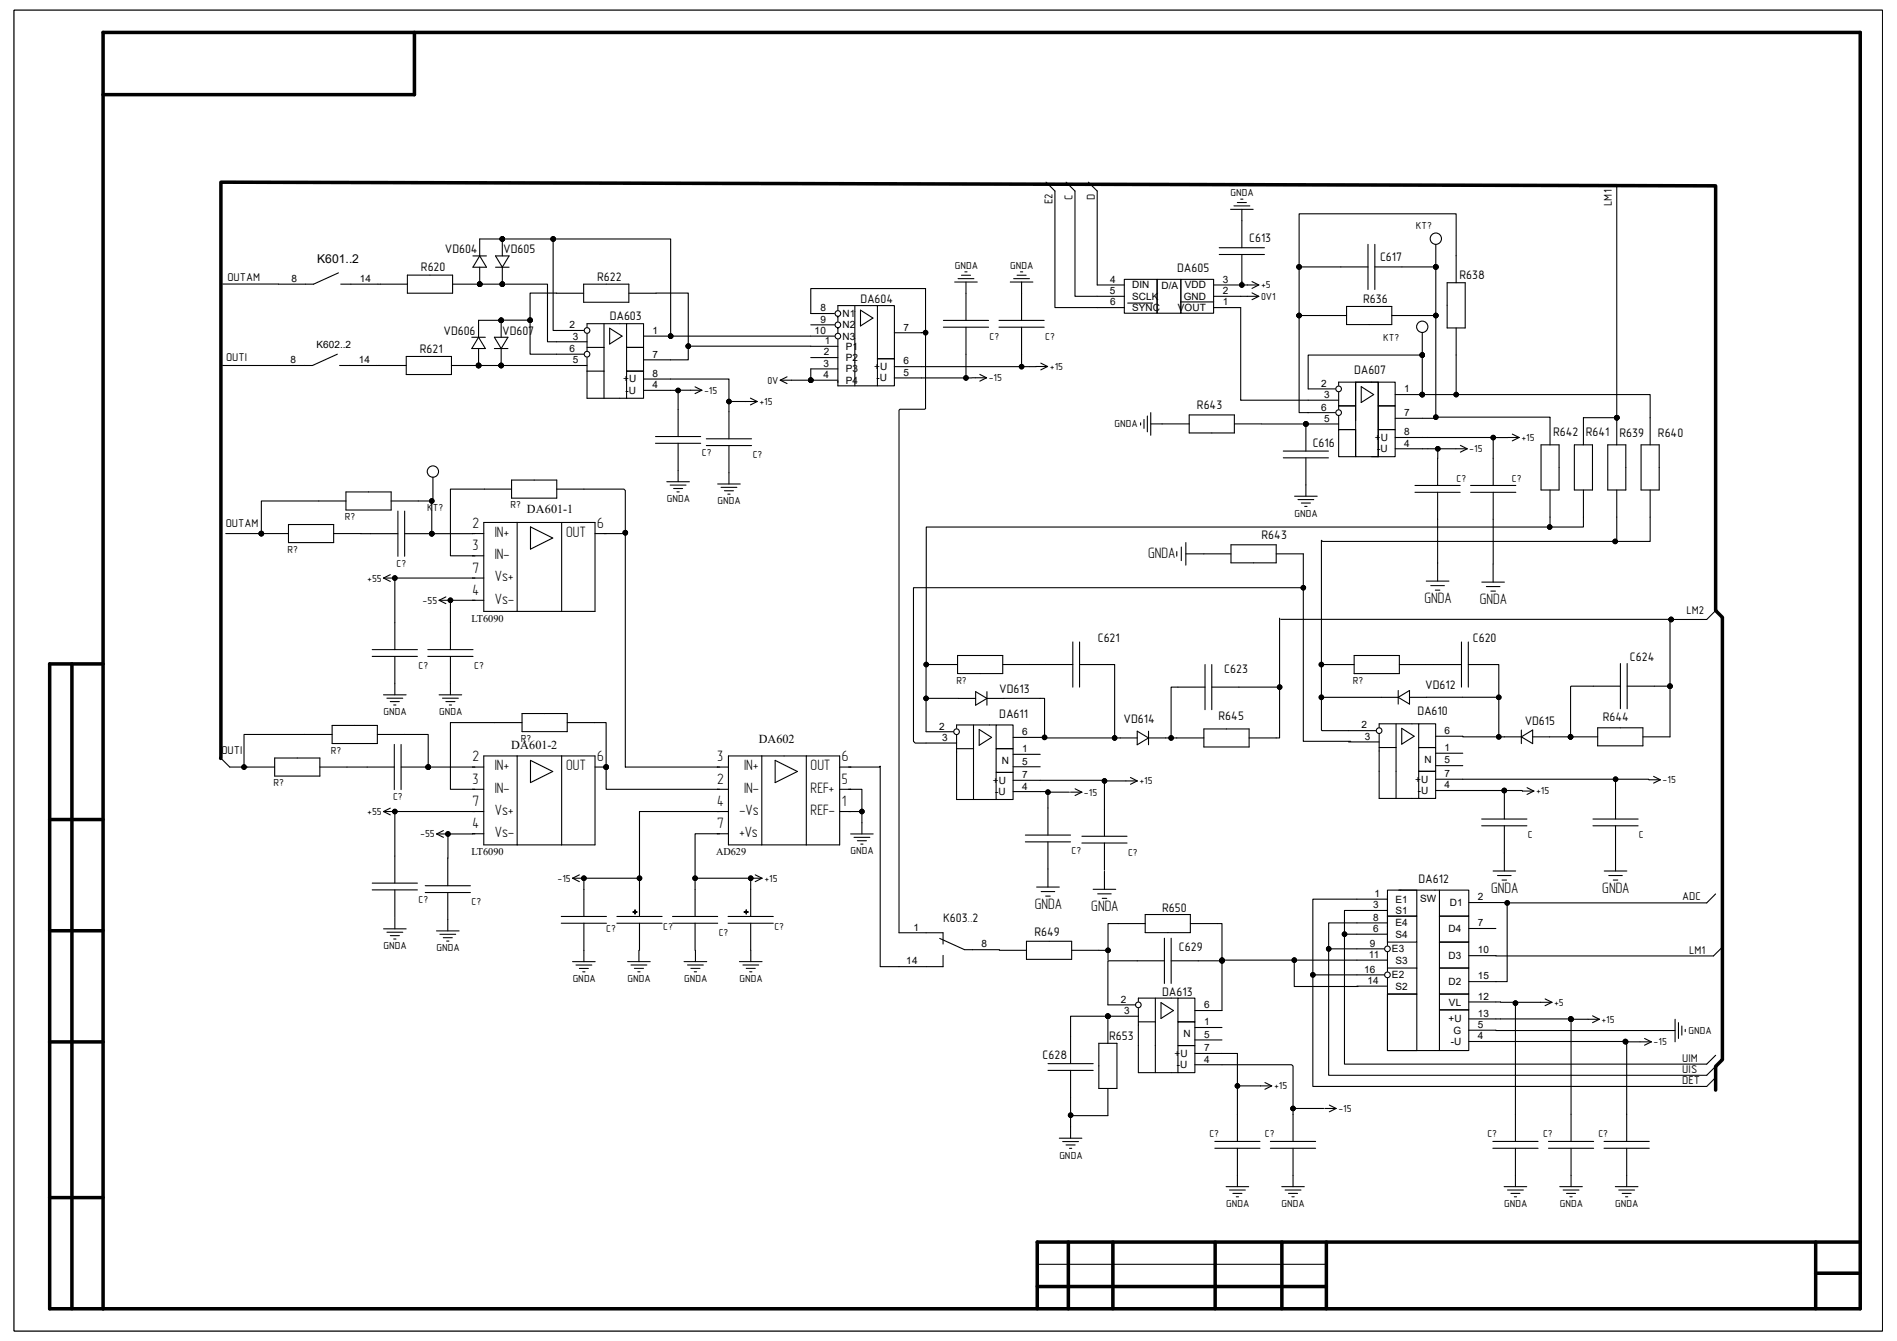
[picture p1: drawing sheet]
<svg xmlns="http://www.w3.org/2000/svg" width="297mm" height="210mm" viewBox="0 0 297 210" stroke-linecap="round" stroke-linejoin="round" font-family="sans-serif">
<g fill="none" stroke="#000" stroke-width=".16">
<path d="M2.2 1.6h292.5v206.8h-292.5z"/>
<circle cx="78.6" cy="37.4" r=".35"/>
<circle cx="86.6" cy="37.4" r=".35"/>
<circle cx="74.9" cy="57.2" r=".35"/>
<circle cx="75.1" cy="44.5" r=".35"/>
<circle cx="78.5" cy="50.2" r=".35"/>
<circle cx="78.5" cy="57.2" r=".35"/>
<circle cx="78.6" cy="44.5" r=".35"/>
<circle cx="83" cy="50.1" r=".35"/>
<circle cx="105" cy="52.6" r=".35"/>
<circle cx="107.8" cy="54.2" r=".35"/>
<circle cx="126.9" cy="59.5" r=".35"/>
<circle cx="144.9" cy="52.1" r=".35"/>
<circle cx="151.2" cy="59.2" r=".35"/>
<circle cx="159.9" cy="57.4" r=".35"/>
<circle cx="194.4" cy="44.6" r=".35"/>
<circle cx="203.4" cy="49.4" r=".35"/>
<circle cx="203.4" cy="41.8" r=".35"/>
<circle cx="222.7" cy="55.6" r=".35"/>
<circle cx="224.8" cy="41.8" r=".35"/>
<circle cx="224.8" cy="49.4" r=".35"/>
<circle cx="67.6" cy="78.5" r=".35"/>
<circle cx="106.2" cy="61.2" r=".35"/>
<circle cx="114.1" cy="62.9" r=".35"/>
<circle cx="204.5" cy="66.4" r=".35"/>
<circle cx="222.7" cy="61.8" r=".35"/>
<circle cx="224.8" cy="65.3" r=".35"/>
<circle cx="225.1" cy="70.3" r=".35"/>
<circle cx="228" cy="61.8" r=".35"/>
<circle cx="233.8" cy="68.5" r=".35"/>
<circle cx="253.1" cy="65.4" r=".35"/>
<circle cx="40.9" cy="83.6" r=".35"/>
<circle cx="61.8" cy="90.5" r=".35"/>
<circle cx="67.6" cy="83.6" r=".35"/>
<circle cx="70.5" cy="94" r=".35"/>
<circle cx="97.9" cy="83.4" r=".35"/>
<circle cx="204.1" cy="92" r=".35"/>
<circle cx="242.6" cy="82.5" r=".35"/>
<circle cx="252.9" cy="84.8" r=".35"/>
<circle cx="261.6" cy="97" r=".35"/>
<circle cx="145" cy="109.4" r=".35"/>
<circle cx="145" cy="104.1" r=".35"/>
<circle cx="163.5" cy="115.5" r=".35"/>
<circle cx="174.5" cy="115.6" r=".35"/>
<circle cx="183.4" cy="115.6" r=".35"/>
<circle cx="200.3" cy="107.6" r=".35"/>
<circle cx="206.9" cy="109.2" r=".35"/>
<circle cx="206.9" cy="104.1" r=".35"/>
<circle cx="234.7" cy="109.2" r=".35"/>
<circle cx="234.7" cy="115.4" r=".35"/>
<circle cx="245.9" cy="115.4" r=".35"/>
<circle cx="261.5" cy="107.5" r=".35"/>
<circle cx="38.2" cy="120.1" r=".35"/>
<circle cx="61.8" cy="127.1" r=".35"/>
<circle cx="67" cy="120.1" r=".35"/>
<circle cx="70.1" cy="130.6" r=".35"/>
<circle cx="91.4" cy="137.5" r=".35"/>
<circle cx="94.9" cy="120.1" r=".35"/>
<circle cx="100.1" cy="137.5" r=".35"/>
<circle cx="108.8" cy="137.5" r=".35"/>
<circle cx="117.5" cy="137.5" r=".35"/>
<circle cx="134.9" cy="127.1" r=".35"/>
<circle cx="164.1" cy="124.1" r=".35"/>
<circle cx="172.9" cy="122.3" r=".35"/>
<circle cx="235.5" cy="123.8" r=".35"/>
<circle cx="252.9" cy="122" r=".35"/>
<circle cx="173.5" cy="159.2" r=".35"/>
<circle cx="173.5" cy="148.8" r=".35"/>
<circle cx="191.3" cy="150.4" r=".35"/>
<circle cx="191.3" cy="150.5" r=".35"/>
<circle cx="202.6" cy="150.4" r=".35"/>
<circle cx="205.6" cy="152.7" r=".35"/>
<circle cx="208" cy="148.6" r=".35"/>
<circle cx="210.5" cy="146.3" r=".35"/>
<circle cx="236" cy="141.4" r=".35"/>
<circle cx="237.3" cy="157.1" r=".35"/>
<circle cx="245.9" cy="159.6" r=".35"/>
<circle cx="246" cy="159.6" r=".35"/>
<circle cx="167.6" cy="174.7" r=".35"/>
<circle cx="193.7" cy="170.1" r=".35"/>
<circle cx="202.4" cy="173.6" r=".35"/>
<circle cx="254.5" cy="163.1" r=".35"/>
<circle cx="254.5" cy="163.2" r=".35"/>
</g>
<g fill="none" stroke="#000" stroke-width=".55">
<path d="M64.9 5.1v9.7h-48.8M7.8 104h8.3M7.8 104v101h283.5v-199.9h-275.2v199.9M11.3 104v101M34.5 118.8l.1-90.3 234 .6v66.5l1.1 1.1v69.3l-1.1 1v3.7M7.8 128.3h8.3M7.8 145.8h8.3M7.8 163.2h8.3M7.8 187.6h8.3M167.3 194.5v10.5M174.2 194.5v10.5M190.3 194.5v10.5"/>
<path d="M200.7 194.5v10.5M207.7 194.5v10.5M284.3 194.5v10.5M284.3 199.4h7M291.3 194.5h-128.9v10.5M162.4 201.5h45.3"/>
</g>
<g fill="none" stroke="#000" stroke-width=".17">
<path d="M78.6 37.4v2.7M86.6 37.4v14.4h4.8M86.6 37.4h18.4v15.2h25.7M86.6 37.4h-11.5v2.7M163.8 28.5l1.4 1.4v18.3h10.8M166.9 28.5l1.4 1.4v16.5h3.5M170.4 28.5l1.4 1.4v14.7h4.2M190.9 39.9h7.1M190.9 38.8h7.1M192.7 32.8h3.5M193.2 32.2h2.5M193.7 31.7h1.4"/>
<path d="M194.3 31.2h.3M194.4 32.8v6M194.4 39.9v4.7M214.2 38.3v7M215.3 38.3v7M224.8 38.3v27M253.1 29v40.7M52.8 55.5l-3.9 1.7h-14M53 42.7l-3.9 1.8h-14.2M53.2 57.2h10.4M53.3 44.5h10.5M63.6 55.8h7.1v2.9h-7.1z"/>
<path d="M63.8 43.1h7.1v2.8h-7.1zM70.7 57.2h21.2M70.9 44.5h7.7M73.9 52.8h2.1M74 40.1h2.2M74.9 52.8l1.1 1.8h-2.1zM74.9 54.6v2.6M75.1 40.1l1.1 1.7h-2.2zM75.1 41.8v2.7M77.4 54.6h2.1M77.4 52.8h2.1l-1 1.8zM77.6 40.1h2.1l-1.1 1.7z"/>
<path d="M77.6 41.8h2.1M78.5 50.2h-3.6v2.6M78.5 50.2v2.6M78.5 54.6v2.6M78.6 44.5h7.1v9h6.2M78.6 41.8v2.7M83 50.1l-4.5 .1M83 50.1v5.4h8.4M91.4 45.9h-8.4v4.2M91.4 44.5h7.1v2.8h-7.1zM91.9 56v6.4h6.2M91.9 52.3v2.6"/>
<path d="M91.9 54.4h2.7M91.9 58.1h2.7M94.6 50.7v11.7M95.5 51.4l1.9 1.2-1.9 1.3zM98.1 58.1h2.7v4.3h-2.7zM98.1 50.7h2.7v3.7h-2.7zM98.1 54.4h2.7v3.7h-2.7zM98.1 50.7h-6.2v.5M98.5 45.9h9.3v8.3M100.8 59.4l13.3-.1v9.4M100.8 52.6h4.2M107.8 54.2h23.4"/>
<path d="M107.8 54.2v2.2h-7M122.2 59.5h9M122.2 59.5l1 .6M123.2 59l-1 .5M126.9 56h4.3M126.9 50.9h3.8M130.7 49.1h-3.8v-3.9h18v6.9h-4.9M131.2 49.6v-.1v.8M131.2 51.4v-.1v.8M131.2 57.8h-4.3v1.7M131.2 53.2v7.2h6.2M133.8 47.9v12.5"/>
<path d="M134.7 48.6l2 1.2-2 1.2zM137.4 47.9h2.6v8.3h-2.6zM137.4 56.2h2.6v4.2h-2.6zM137.4 47.9h-6.2v.7M144.9 52.1v11.9l-.1 .1h-3.9l-.1 .1v81.9h6.9v1.7M147.7 50.2h7.1M147.7 51.2h7.1M149.5 44.2h3.5M150 43.6h2.5M150.5 43.1h1.5M151.1 42.6h.3M151.2 44.2v6"/>
<path d="M151.2 51.2v8M153.4 58.6l1.1 .6M154.5 59.2h-14.5M154.5 59.2l-1.1 .5M156.4 50.2h7.1M156.4 51.2h7.1M158.2 44.2h3.5M158.7 43.6h2.5M159.2 43.1h1.5M159.8 42.6h.3M159.9 44.2v6M159.9 51.2v6.2"/>
<path d="M163 56.9l1 .5M164 57.4h-24M164 57.4l-1 .5M171.8 46.4h4.2M176 43.8h5.2v5.3h-5.2zM176.6 47.5h3.9M181.2 43.8h3.7v5.3h-3.7zM184.9 43.8h5.1v5.3h-5.1zM184.9 47.3h5.1M190 44.6h7.1M190 48.2h4.3l-.1 14.5h15.4M190 46.4h7.1"/>
<path d="M196 44.1l1.1 .5M196 45.9l1.1 .5M197.1 44.6l-1.1 .6M197.1 46.4l-1.1 .5M203.4 49.4v15.2h5.7M203.4 41.8v-8.3h24.6v10.8M203.4 41.8h10.8M203.4 49.4h7.4M203.4 41.8v7.6M210.8 48h7.1v2.8h-7.1zM212.2 59.8h3.6v11.7h-3.6zM212.2 59.8v6.1"/>
<path d="M215.3 41.8h9.5M215.8 59.8h2.6v3.8h-2.6zM215.8 59.8h-6.2v.6M217.9 49.4h6.9M222.7 55.6h-17.9v5.3h4.3M222.7 52.1v9.7M226.6 44.3h2.8v7.1h-2.8zM228 51.4v10.4h-5.3M54.2 78.5h-13.3v5.1M54.2 77h7v2.9h-7zM61.2 78.5h6.4v5.1M67.8 74.7v3.6h-.2v.2"/>
<path d="M80.1 76.6h-9.6v10.4h5.2M80.1 75.2h7.1v2.8h-7.1zM87.2 76.6h10.5l.2 .2v6.6M100.8 61.1l5.4 .1v7.2M102.6 68.4h7.1M102.6 69.4h7.1M104.4 75.4h3.5M104.9 76h2.5M105.5 76.5h1.4M106 77h.3M106.2 69.4v6M108.8 60.6l1.1 .5"/>
<path d="M109.9 61.1l-3.7 .1M109.9 61.1l-1.1 .5M110.6 68.7h7.1M110.6 69.8h7.1M112.4 75.8h3.5M112.9 76.3h2.5M113.4 76.9h1.4M114 77.4h.3M114.1 62.9h4.5M114.1 69.8v6M117.5 62.4l1.1 .5M118.6 62.9l-1.1 .5"/>
<path d="M178.6 66.2v.4M179.1 65.7v1.4M179.6 65.2v2.4M180.2 66.4h6M180.2 64.6v3.6M186.2 65h7.1v2.8h-7.1zM193.3 66.4h4.2M197.6 66.4h12M200.9 70.6h7.1M200.9 71.7h7.1M202.7 77.7h3.5M203.2 78.2h2.5"/>
<path d="M203.8 78.8h1.4M204.3 79.3h.3M204.5 66.4v4.2M204.5 71.7v6M209.6 67.3h2.6v4.2h-2.6zM209.6 61.4v2.7M209.6 65.2v2.1h2.6M209.6 63.6h2.6M213.1 60.6l2 1.2-2 1.2zM214.7 71.5h1.1M215.8 67.3h2.6v4.2h-2.6zM215.8 63.6h2.6v3.7h-2.6z"/>
<path d="M218.4 65.5h6.4v-.2h17.9v4.4M218.4 68.5h15.4v7.5M218.4 70.3h6.7v5.7M218.4 61.8h4.3M221.5 76h7.1M221.5 77.1h7.1M225.1 77.1v13.9M225.1 70.3h4.6M228 61.8h30.4v7.9M228.7 69.8l1 .5M229.7 70.3l-1 .5M230.3 76h7"/>
<path d="M230.3 77.1h7M233.8 77.1v11.2M233.8 68.5h2.3M236.1 68.5h1.7M236.8 68l1 .5M237.8 68.5l-1 .5M241.3 69.7h2.8v7h-2.8zM242.7 76.7l-.1 5.8M246.5 69.7h2.8v7h-2.8zM247.9 76.7v5.8h-102.9v21.6M251.7 69.7h2.9v7h-2.9zM253.1 76.7v7.8l-.2 .3h-45.8l-.2-.2v19.5"/>
<path d="M253.1 65.4h-5.2v4.3M256.9 69.7h2.9v7h-2.9zM258.4 76.7v8.1h-5.5M35.3 83.6h5.6M40.9 83.6h4.3M45.2 82.1h7v2.9h-7zM52.2 83.6h10.1M60 90.5h1.8M60 90.5l1.1 .6M61.1 90l-1.1 .5M62.3 80v7.1M63.4 83.6h4.2"/>
<path d="M63.4 80v7.1M68.8 94h1.7M68.8 94l1 .5M69.8 93.5l-1 .5M75.7 94h-5.2v7.7M75.7 90.5h-13.9v11.2M75.7 83.6h-8.1M75.7 81.8h17.5v14h-17.5zM81 81.8v14M83.1 82.5l3.4 1.8-3.4 1.7zM87.9 81.8v14M97.9 83.4l-.1 .2h-4.6"/>
<path d="M97.9 83.4v36.8l16.2-.1M184.2 86.4v.7M185 85.7v2.1M185.7 86.7h7M185.7 85v3.5M192.7 85.3h7.1v2.8h-7.1zM199.8 86.7h4.3v5.3h-61.1v24.1l.3 .3h6.5M200.3 96.8v10.8M200.5 97h61.2M204.1 92v24.1h7.4M223.3 91h3.6M224 91.7h2.1"/>
<path d="M224.7 92.4h.7M232 91.2h3.5M232.7 91.9h2.1M233.4 92.6h.7M233.8 88.3v2.9M261.7 97l-.2 .2v10.3M268.6 95.6l-1.4 1.4h-5.5M34.6 118.7l1.4 1.4h2.2M43 118.7h7.1v2.8h-7.1zM52 115h-13.8v5.1h4.8M52 113.6h7.1v2.8h-7.1zM58.3 101.7h7.1"/>
<path d="M58.3 102.8h7.1M59.1 115h7.9v5.1M60 108.8h3.6M60.6 109.3h2.5M61.1 109.9h1.4M61.6 110.4h.4M61.7 116.6v7.1M61.8 102.8v6M62.8 116.6v7.1M67 101.7h7.1M67 102.8h7.1M68.8 108.8h3.5"/>
<path d="M69.3 109.3h2.5M69.8 109.9h1.4M70.3 110.4h.4M70.5 102.8v6M75.7 118.4h17.5v13.9h-17.5zM81 118.4v13.9M81.7 113.2h-11.2v10.4h5.2M81.7 111.7h7.1v2.9h-7.1zM83.1 119.1l3.4 1.7-3.4 1.8zM87.9 118.4v13.9M88.8 113.2h6.1v6.9M114.1 118.4h17.4v13.9h-17.4z"/>
<path d="M119.3 118.4v13.9M121.4 119.1l3.4 1.7-3.4 1.8zM126.2 118.4v13.9M149.8 115.1v10.1h6.2M149.8 117.3h2.6M149.9 104.1h-4.9v5.3M149.9 102.7h7.1v2.8h-7.1zM152.4 113.5v11.7M152.8 109.4h-7.8v5.2h4.2M152.8 108.3l1.7 1.1-1.7 1zM153.3 114.2l2 1.3-2 1.2zM154.5 109.4h9v6.1"/>
<path d="M154.5 108.3v2.1M156 117.3h2.6v3.7h-2.6zM156 113.5h2.6v3.8h-2.6zM156 113.5h-6.2v.6M157 104.1h11M158.6 115.5l19.5 .1M158.6 118.1h4.3M168 100.5v7.1M169 104.1h5.5v11.5M169 100.5v7.1M178.1 114.5l1.7 1.1-1.7 1zM179.8 115.6h8.7"/>
<path d="M179.8 114.5v2.1M188.5 114.2h7.1v2.8h-7.1zM188.7 107.6h-5.3v8M188.7 104.1v7M189.7 107.6h10.6v8h-4.7M189.7 104.1v7M206.9 109.2h12M211.1 116.2h4.8M212 104.1h-5.1v10.2l.1 .1h8.4M212 102.7h7.1v2.8h-7.1zM215.9 115v10h6.2M215.9 117.1h2.7"/>
<path d="M218.6 113.4v11.6M218.9 109.2l1.8-1.1v2.2zM218.9 108.1v2.2M219.1 104.1h9.7M219.5 114.1l1.9 1.2-1.9 1.2zM220.7 109.2h14M222.1 117.1h2.7v3.7h-2.7zM222.1 113.4h2.7v3.7h-2.7zM222.1 113.4h-6.2v.5M224.8 115.3l13.4 .1M224.8 118h4.2M224.8 119.9h4.2"/>
<path d="M228.8 100.5v7.1M229.9 104.1h4.8v11.3M229.9 100.5v7.1M238.2 115.4l1.8-1.1v2.2zM238.2 114.3v2.2M240 115.4h10.1M250.1 114h7.1v2.8h-7.1zM253.7 107.5h-7.8v7.9M253.7 103.9v7.1M254.8 107.5h6.7M254.8 103.9v7.1M261.5 107.5v7.9h-4.3"/>
<path d="M50.1 120.1h11.6M58.3 139.4h7.1M58.3 138.3h7.1M60 127.1h1.8M60 127.1l1.1 .5M61.1 126.6l-1.1 .5M61.8 139.4v4.2M62.8 120.1h12.9M66.6 138.7h7M66.6 139.8h7M68.4 130.6l1 .5M68.4 130.6h1.7"/>
<path d="M69.4 130.1l-1 .5M70.1 139.8v6M75.7 130.6h-5.6v8.1M75.7 127.1h-13.9v11.2M89.6 137.5h1.8M89.6 137.5l1.1 .6M90.7 137l-1.1 .5M93.2 120.1h1.7M94.9 120.1v3.5h19.2M114.1 127.1h-14v10.4M114.1 130.6h-5.3v6.9M117.5 137.5h1.8"/>
<path d="M118.2 137l1.1 .5M119.3 137.5l-1.1 .6M131.5 123.6h3.4v7M131.5 120.1h6.2l.1-.1v31.4h9.9v-1.8M131.5 127.1h3.4M133.2 130.6h3.5M133.7 131.1h2.5M134.2 131.7h1.5M134.8 132.2h.3M156 121h2.6v4.2h-2.6zM158.6 124h5.4l.1 .1v6.7M158.6 122.2h14.2l.1 .1v8.7"/>
<path d="M158.6 120.1h4.3M160.5 130.8h7.1M160.5 131.8h7.1M162.3 138.9h3.5M163 139.6h2.1M164.1 131.8v7.1M164.1 124.1h3.3M167.6 124.1h1.8M168.3 123.5l1.1 .6M169.4 124.1l-1.1 .5M169.4 131h7.1M169.4 132h7.1"/>
<path d="M171.2 139.3h3.5M171.9 140h2.1M172.9 132v4.3M172.9 136.4v2.9M172.9 122.3h5.2M177 121.8l1.1 .5M178.1 122.3l-1.1 .5M217.2 139.4h4.6v4.1h-4.6zM219 139.4h6.4M222.1 120.8h2.7v4.2h-2.7zM224.8 122h33.3l.1 .1h1.8M224.8 123.8h10.7"/>
<path d="M225.4 139.4h4.6v4.1h-4.6zM232 128.3h7.1M232 129.3h7.1M233.8 136.4h3.5M234.5 137.1h2.1M235.2 137.8h.7M235.5 123.8l4.6 .1M235.5 123.8v4.5M235.5 129.3v7.1M239.1 123.4l1 .5M240.1 123.9l-1 .5M249.4 128.3h7.1"/>
<path d="M249.4 129.3h7.1M251.2 136.4h3.5M251.9 137.1h2.1M252.6 137.8h.7M252.9 122v6.3M252.9 129.3v7.1M258.9 121.6l1.1 .5M260 122.1l-1.1 .6M60.1 145.5h3.5M60.6 146h2.5M61.1 146.5h1.4M61.6 147.1h.4"/>
<path d="M61.8 143.7v1.8M68.3 145.8h3.6M68.9 146.3h2.4M69.4 146.9h1.4M69.9 147.4h.4M87.9 143.5h7.1M87.9 144.6h7.1M89.6 150.6h3.6M90.2 151.1h2.5M90.7 151.7h1.4M91.2 152.2h.4M91.4 143.5v-6h8.7v6"/>
<path d="M91.4 144.6v6M96.6 143.5h7.1M96.6 144.6h7.1M98.3 150.6h3.5M98.8 151.1h2.5M99.1 142.8h.7zM99.3 151.7h1.4M99.4 142.5v.7zM99.9 152.2h.3M100 148.8v1.8M100.1 144.6v4.2M105.3 143.5h7.1"/>
<path d="M105.3 144.6h7.1M107.1 150.6h3.5M107.6 151.1h2.5M108.2 151.7h1.4M108.7 152.2h.4M108.8 143.5v-6h8.7v6M108.8 144.6v4.2M108.9 148.8v1.8M114 143.5h7.1M114 144.6h7.1M115.8 150.6h3.5M116.3 151.1h2.5"/>
<path d="M116.5 142.8h.7zM116.8 142.5v.7zM116.8 151.7h1.5M117.4 152.2h.3M117.5 144.6v6M147.1 147l3.9 1.7h5.5M156.5 148.8h4.2M160.7 147.4h7.1v2.8h-7.1zM163.7 140.3h.7M167.8 148.8h5.7M172.6 140.7h.7M173.5 159.2h-5.9v7.4"/>
<path d="M173.5 159.2v4.2M173.5 159.2h4.7M178.2 157.9v10.1h6.2M179.3 144.6h-5.8v5.7M179.3 143.2h7.1v2.9h-7.1zM180.9 156.3v11.7M181.8 157l1.9 1.3-1.9 1.2zM182.3 150.5h-8.8v6.9h4.2M182.3 146.9v7.1M183.4 150.5h7.9M183.4 146.9v7.1M184.4 156.3h2.7v3.7h-2.7z"/>
<path d="M184.4 156.3h-6.2v.5M186.4 144.6h4.9v5.8M191.3 150.5v7.8h-4.2M202.6 150.4v4.1h10.1M205.5 152.7v17.4h61.7l1.4-1.3M208 148.6v19.8h59.2l1.4-1.4M210.5 146.3v20.4h56.7l1.4-1.4M212.4 154.4h4.8M217.2 143.5h4.6v4h-4.6zM217.2 155.7h4.6v8.8h-4.6zM217.2 140.8h-11.7v11.9h11.2M217.2 144.5h-9.2v4.1h8.7"/>
<path d="M217.2 142.6h-6.7v3.7h6.7M217.2 150.4h-25.9v.1M217.2 140.3v7.8M217.2 149.1v3M217.2 153.2v11.3h8.2M217.2 151.6h4.6M221.8 147.5v8.2h-4.6M225.4 158.2h4.6v6.3h-4.6zM225.4 155.7h4.6v2.5h-4.6zM225.4 151.6h4.6v4.1h-4.6zM225.4 147.5h4.6v4.1h-4.6zM225.4 143.5h4.6v4h-4.6z"/>
<path d="M230 141.4h6v12.3h-6M230 156.9l7.1 .1 .2 .1v21.7M230 159.6h16v19.2M230 145.4h4.2M241.9 156.4l1.1 .6M243 157h-5.6l-.1 .1M243 157l-1.1 .5M245.9 159.6h4.5M249.3 159.1l1.1 .5M250.4 159.6l-1.1 .6M262.3 159.6v3.6M268.6 140l-1.4 1.4h-31.2"/>
<path d="M269.7 148.3l-1.4 1.4h-38.3M164.1 166.6h7.1M164.1 167.6h7.1M165.9 178.3h3.5M166.4 178.8h2.5M166.9 179.3h1.4M167.4 179.8h.4M167.6 167.6v10.7M172 163.4h2.9v7.1h-2.9zM173.5 170.5v4.2h-5.9M178.2 160h2.7M184.4 160h2.7v3.7h-2.7z"/>
<path d="M184.4 163.7h2.7v4.3h-2.7zM187.1 165h6.6v13.8M187.1 166.8h15.1l.2 .2v11.8M187.1 160.9h4.2M187.1 162.9h4.2M190.2 178.8h7.1M190.2 179.8h7.1M193.7 170.1h5.4M193.7 179.8v6M198 169.5l1.1 .6M198.9 178.8h7.1M198.9 179.8h7.1"/>
<path d="M199.1 170.1l-1.1 .5M202.4 173.6h4.8M202.4 179.8v6M207.4 173.6h1.8M208.1 173.1l1.1 .5M209.2 173.6l-1.1 .5M230 161.3l32.3 .1M230 163.1h24.5l.2 .2v15.5M233.7 178.8h7.1M233.7 179.8h7.1M237.3 179.8v6M242.4 178.8h7.1"/>
<path d="M242.4 179.8h7.1M246 179.8v6M251.1 178.8h7.1M251.1 179.8h7.1M254.5 163.1l4.1 .1M254.7 179.8v6M257.5 162.6l1.1 .6M258.6 163.2l-1.1 .5M262.8 160.2v2.4M263.3 160.7v1.4M263.9 161.2v.4M162.4 198h45.3"/>
<path d="M192 185.8h3.5M192.5 186.4h2.5M193 186.9h1.4M193.6 187.4h.3M200.7 185.8h3.5M201.2 186.4h2.5M201.7 186.9h1.5M202.3 187.4h.3M235.5 185.8h3.5M236 186.4h2.5M236.6 186.9h1.4M237.1 187.4h.3"/>
<path d="M244.2 185.8h3.5M244.7 186.4h2.5M245.3 186.9h1.4M245.8 187.4h.4M252.9 185.8h3.6M253.4 186.4h2.5M254 186.9h1.4M254.5 187.4h.4"/>
<circle cx="224.8" cy="37.4" r=".89"/>
<circle cx="91.9" cy="55.5" r=".44"/>
<circle cx="91.9" cy="51.8" r=".44"/>
<circle cx="131.2" cy="50.9" r=".44"/>
<circle cx="131.2" cy="52.6" r=".44"/>
<circle cx="131.2" cy="49.1" r=".44"/>
<circle cx="222.7" cy="51.2" r=".89"/>
<circle cx="67.8" cy="73.8" r=".89"/>
<circle cx="209.6" cy="64.6" r=".44"/>
<circle cx="209.6" cy="60.9" r=".44"/>
<circle cx="149.8" cy="114.6" r=".44"/>
<circle cx="215.9" cy="114.4" r=".44"/>
<circle cx="178.2" cy="157.4" r=".44"/>
<circle cx="217.2" cy="148.6" r=".44"/>
<circle cx="217.2" cy="152.7" r=".44"/>
</g>
<g fill="#000">
<circle cx="78.6" cy="37.4" r=".35"/>
<circle cx="86.6" cy="37.4" r=".35"/>
<circle cx="74.9" cy="57.2" r=".35"/>
<circle cx="75.1" cy="44.5" r=".35"/>
<circle cx="78.5" cy="50.2" r=".35"/>
<circle cx="78.5" cy="57.2" r=".35"/>
<circle cx="78.6" cy="44.5" r=".35"/>
<circle cx="83" cy="50.1" r=".35"/>
<circle cx="105" cy="52.6" r=".35"/>
<circle cx="107.8" cy="54.2" r=".35"/>
<circle cx="126.9" cy="59.5" r=".35"/>
<circle cx="144.9" cy="52.1" r=".35"/>
<circle cx="151.2" cy="59.2" r=".35"/>
<circle cx="159.9" cy="57.4" r=".35"/>
<circle cx="194.4" cy="44.6" r=".35"/>
<circle cx="203.4" cy="49.4" r=".35"/>
<circle cx="203.4" cy="41.8" r=".35"/>
<circle cx="222.7" cy="55.6" r=".35"/>
<circle cx="224.8" cy="41.8" r=".35"/>
<circle cx="224.8" cy="49.4" r=".35"/>
<circle cx="67.6" cy="78.5" r=".35"/>
<circle cx="106.2" cy="61.2" r=".35"/>
<circle cx="114.1" cy="62.9" r=".35"/>
<circle cx="204.5" cy="66.4" r=".35"/>
<circle cx="222.7" cy="61.8" r=".35"/>
<circle cx="224.8" cy="65.3" r=".35"/>
<circle cx="225.1" cy="70.3" r=".35"/>
<circle cx="228" cy="61.8" r=".35"/>
<circle cx="233.8" cy="68.5" r=".35"/>
<circle cx="253.1" cy="65.4" r=".35"/>
<circle cx="40.9" cy="83.6" r=".35"/>
<circle cx="61.8" cy="90.5" r=".35"/>
<circle cx="67.6" cy="83.6" r=".35"/>
<circle cx="70.5" cy="94" r=".35"/>
<circle cx="97.9" cy="83.4" r=".35"/>
<circle cx="204.1" cy="92" r=".35"/>
<circle cx="242.6" cy="82.5" r=".35"/>
<circle cx="252.9" cy="84.8" r=".35"/>
<circle cx="261.6" cy="97" r=".35"/>
<circle cx="145" cy="109.4" r=".35"/>
<circle cx="145" cy="104.1" r=".35"/>
<circle cx="163.5" cy="115.5" r=".35"/>
<circle cx="174.5" cy="115.6" r=".35"/>
<circle cx="183.4" cy="115.6" r=".35"/>
<circle cx="200.3" cy="107.6" r=".35"/>
<circle cx="206.9" cy="109.2" r=".35"/>
<circle cx="206.9" cy="104.1" r=".35"/>
<circle cx="234.7" cy="109.2" r=".35"/>
<circle cx="234.7" cy="115.4" r=".35"/>
<circle cx="245.9" cy="115.4" r=".35"/>
<circle cx="261.5" cy="107.5" r=".35"/>
<circle cx="38.2" cy="120.1" r=".35"/>
<circle cx="61.8" cy="127.1" r=".35"/>
<circle cx="67" cy="120.1" r=".35"/>
<circle cx="70.1" cy="130.6" r=".35"/>
<circle cx="91.4" cy="137.5" r=".35"/>
<circle cx="94.9" cy="120.1" r=".35"/>
<circle cx="100.1" cy="137.5" r=".35"/>
<circle cx="108.8" cy="137.5" r=".35"/>
<circle cx="117.5" cy="137.5" r=".35"/>
<circle cx="134.9" cy="127.1" r=".35"/>
<circle cx="164.1" cy="124.1" r=".35"/>
<circle cx="172.9" cy="122.3" r=".35"/>
<circle cx="235.5" cy="123.8" r=".35"/>
<circle cx="252.9" cy="122" r=".35"/>
<circle cx="173.5" cy="159.2" r=".35"/>
<circle cx="173.5" cy="148.8" r=".35"/>
<circle cx="191.3" cy="150.4" r=".35"/>
<circle cx="191.3" cy="150.5" r=".35"/>
<circle cx="202.6" cy="150.4" r=".35"/>
<circle cx="205.6" cy="152.7" r=".35"/>
<circle cx="208" cy="148.6" r=".35"/>
<circle cx="210.5" cy="146.3" r=".35"/>
<circle cx="236" cy="141.4" r=".35"/>
<circle cx="237.3" cy="157.1" r=".35"/>
<circle cx="245.9" cy="159.6" r=".35"/>
<circle cx="246" cy="159.6" r=".35"/>
<circle cx="167.6" cy="174.7" r=".35"/>
<circle cx="193.7" cy="170.1" r=".35"/>
<circle cx="202.4" cy="173.6" r=".35"/>
<circle cx="254.5" cy="163.1" r=".35"/>
<circle cx="254.5" cy="163.2" r=".35"/>
</g>
<g font-size="2.4">
<text x="74" y="82.7">2</text>
<text x="93.5" y="82.7">6</text>
<text x="74" y="86.2">3</text>
<text x="74" y="89.7">7</text>
<text x="77.5" y="84.1">IN+</text>
<text x="77.5" y="87.6">IN-</text>
<text x="88.6" y="84.1">OUT</text>
<text x="179.7" y="87.5">GNDA</text>
<text x="74" y="93.1">4</text>
<text x="77.5" y="91.1">Vs+</text>
<text x="77.5" y="94.5">Vs-</text>
<text x="223" y="94.4">GNDA</text>
<text x="231.7" y="94.5">GNDA</text>
<text x="74" y="119.3">2</text>
<text x="93.5" y="119.3">6</text>
<text x="112.3" y="119.3">3</text>
<text x="131.8" y="119.3">6</text>
<text x="74" y="122.8">3</text>
<text x="77.5" y="120.6">IN+</text>
<text x="77.5" y="124.1">IN-</text>
<text x="88.6" y="120.6">OUT</text>
<text x="112.3" y="122.8">2</text>
<text x="116.5" y="120.6">IN+</text>
<text x="116.5" y="124.1">IN-</text>
<text x="126.9" y="124.1">REF+</text>
<text x="126.9" y="120.6">OUT</text>
<text x="131.8" y="122.8">5</text>
<text x="74" y="129.7">4</text>
<text x="74" y="126.2">7</text>
<text x="77.5" y="127.6">Vs+</text>
<text x="77.5" y="131.1">Vs-</text>
<text x="112.3" y="126.2">4</text>
<text x="112.3" y="129.7">7</text>
<text x="115.8" y="127.6">-Vs</text>
<text x="115.8" y="131.1">+Vs</text>
<text x="126.9" y="127.6">REF-</text>
<text x="131.8" y="126.2">1</text>
<text x="162" y="142.3">GNDA</text>
<text x="170.9" y="142.7">GNDA</text>
<text x="233.5" y="139.8">GNDA</text>
<text x="250.9" y="139.8">GNDA</text>
</g>
<g font-size="1.9">
<text x="49.7" y="41.2">K601..2</text>
<text x="69.6" y="39.7">VD604</text>
<text x="78.8" y="39.7">VD605</text>
<text x="195.6" y="37.8">C613</text>
<text x="216.1" y="40.9">C617</text>
<text x="65.9" y="42.5">R620</text>
<text x="93.5" y="43.9">R622</text>
<text x="134.7" y="47.5">DA604</text>
<text x="184.3" y="42.6">DA605</text>
<text x="213.4" y="47.4">R636</text>
<text x="228.5" y="43.7">R638</text>
<text x="69.4" y="52.4">VD606</text>
<text x="78.6" y="52.4">VD607</text>
<text x="95.5" y="50.1">DA603</text>
<text x="65.7" y="55.2">R621</text>
<text x="212" y="58.5">DA607</text>
<text x="187.4" y="64.1">R643</text>
<text x="205.5" y="70.1">C616</text>
<text x="243.2" y="68.3">R642</text>
<text x="248.3" y="68.3">R641</text>
<text x="253.6" y="68.5">R639</text>
<text x="259.6" y="68.5">R640</text>
<text x="82.5" y="80.3">DA601-1</text>
<text x="197.5" y="84.4">R643</text>
<text x="171.9" y="100.5">C621</text>
<text x="230.6" y="100.5">C620</text>
<text x="191.7" y="105.5">C623</text>
<text x="223.1" y="107.9">VD612</text>
<text x="255.2" y="103.5">C624</text>
<text x="156.5" y="112.5">DA611</text>
<text x="156.5" y="108.5">VD613</text>
<text x="175.9" y="113.2">VD614</text>
<text x="190.8" y="112.7">R645</text>
<text x="221.9" y="112">DA610</text>
<text x="238.7" y="113.5">VD615</text>
<text x="251" y="112.9">R644</text>
<text x="80.1" y="117.3">DA601-2</text>
<text x="118.8" y="116.4">DA602</text>
<text x="181.9" y="142.8">R650</text>
<text x="222.1" y="138.3">DA612</text>
<text x="147.7" y="144.4">K603..2</text>
<text x="162" y="146.6">R649</text>
<text x="184.6" y="149">C629</text>
<text x="181.9" y="155.9">DA613</text>
<text x="163.2" y="165.8">C628</text>
<text x="173.7" y="162.8">R653</text>
</g>
<g font-size="1.8">
<text x="164.8" y="32" transform="rotate(-90 164.8 32)">E2</text>
<text x="167.9" y="31.3" transform="rotate(-90 167.9 31.3)">C</text>
<text x="171.4" y="31.3" transform="rotate(-90 171.4 31.3)">D</text>
<text x="252.4" y="32.3" transform="rotate(-90 252.4 32.3)">LM1</text>
<text x="35.6" y="43.9">OUTAM</text>
<text x="35.4" y="56.5">OUTI</text>
<text x="35.3" y="82.5">OUTAM</text>
<text x="264" y="96.1">LM2</text>
<text x="34.7" y="118">OUTI</text>
<text x="263.4" y="141">ADC</text>
<text x="264.5" y="149.4">LM1</text>
<text x="263.4" y="166.3">UIM</text>
<text x="263.4" y="168">UIS</text>
<text x="263.4" y="169.8">DET</text>
</g>
<g font-size="1.6">
<text x="192.7" y="30.7">GNDA</text>
<text x="221.7" y="35.8">KT?</text>
<text x="45.6" y="44.2">8</text>
<text x="56.3" y="44.2">14</text>
<text x="149.5" y="42.1">GNDA</text>
<text x="158.2" y="42.1">GNDA</text>
<text x="173.8" y="46.1">5</text>
<text x="173.8" y="44.3">4</text>
<text x="173.8" y="47.8">6</text>
<text x="177.2" y="45.2">DIN</text>
<text x="177.2" y="46.9">SCLK</text>
<text x="181.9" y="45.3">D/A</text>
<text x="185.3" y="46.9">GND</text>
<text x="185.5" y="45.2">VDD</text>
<text x="191.4" y="47.8">1</text>
<text x="191.4" y="46.1">2</text>
<text x="191.4" y="44.3">3</text>
<text x="197.4" y="45.2">+5</text>
<text x="197.4" y="46.9">0V1</text>
<text x="89.2" y="51.4">2</text>
<text x="89.7" y="53.2">3</text>
<text x="102.2" y="52.3">1</text>
<text x="127.6" y="52.3">10</text>
<text x="128.4" y="50.5">9</text>
<text x="128.4" y="48.8">8</text>
<text x="129.2" y="53.9">1</text>
<text x="131.9" y="53.2">N3</text>
<text x="131.9" y="51.4">N2</text>
<text x="131.9" y="49.7">N1</text>
<text x="141.4" y="51.8">7</text>
<text x="154.9" y="53.2">C?</text>
<text x="163.7" y="53.2">C?</text>
<text x="177.2" y="48.7">SYNC</text>
<text x="184.4" y="48.7">VOUT</text>
<text x="216.6" y="53.3">KT?</text>
<text x="45.5" y="56.9">8</text>
<text x="49.5" y="54.4">K602..2</text>
<text x="56.2" y="56.9">14</text>
<text x="89.2" y="55.1">6</text>
<text x="89.7" y="56.9">5</text>
<text x="97.6" y="59.9">+U</text>
<text x="102.2" y="59">8</text>
<text x="102.2" y="56">7</text>
<text x="128.9" y="59.2">4</text>
<text x="128.9" y="57.4">3</text>
<text x="129" y="55.7">2</text>
<text x="132.4" y="58.3">P3</text>
<text x="132.4" y="56.6">P2</text>
<text x="132.4" y="54.8">P1</text>
<text x="136.9" y="58">+U</text>
<text x="137.2" y="59.7">-U</text>
<text x="141.4" y="58.8">5</text>
<text x="141.4" y="57.1">6</text>
<text x="154.8" y="59.7">-15</text>
<text x="164.4" y="58">+15</text>
<text x="98" y="61.7">-U</text>
<text x="102.2" y="60.8">4</text>
<text x="110.2" y="61.7">-15</text>
<text x="118.9" y="63.4">+15</text>
<text x="120.1" y="60.1">0V</text>
<text x="132.4" y="60.1">P4</text>
<text x="206.8" y="60.6">2</text>
<text x="206.8" y="64.3">6</text>
<text x="207.3" y="62.4">3</text>
<text x="219.8" y="61.5">1</text>
<text x="219.8" y="65.2">7</text>
<text x="109.9" y="71.4">C?</text>
<text x="117.9" y="71.8">C?</text>
<text x="174.5" y="66.9">GNDA</text>
<text x="207.3" y="66">5</text>
<text x="215.3" y="69">+U</text>
<text x="215.6" y="70.8">-U</text>
<text x="219.8" y="69.9">4</text>
<text x="219.8" y="68.2">8</text>
<text x="230" y="70.8">-15</text>
<text x="238.2" y="69">+15</text>
<text x="228" y="75.5">C?</text>
<text x="236.7" y="75.5">C?</text>
<text x="54" y="81.5">R?</text>
<text x="66.9" y="80.1">KT?</text>
<text x="79.9" y="79.6">R?</text>
<text x="104.4" y="78.7">GNDA</text>
<text x="112.4" y="79">GNDA</text>
<text x="202.7" y="80.9">GNDA</text>
<text x="45" y="86.6">R?</text>
<text x="62.1" y="88.7">C?</text>
<text x="57.5" y="91.1">+55</text>
<text x="66.2" y="94.6">-55</text>
<text x="73.8" y="97.4">LT6090</text>
<text x="65.5" y="104.8">C?</text>
<text x="74.3" y="104.8">C?</text>
<text x="149.7" y="107.1">R?</text>
<text x="211.8" y="107.1">R?</text>
<text x="60" y="112">GNDA</text>
<text x="68.7" y="112">GNDA</text>
<text x="51.8" y="118.1">R?</text>
<text x="81.5" y="116.2">R?</text>
<text x="147" y="114.3">2</text>
<text x="147.5" y="116">3</text>
<text x="156.8" y="119.6">N</text>
<text x="160" y="117.8">1</text>
<text x="160" y="119.8">5</text>
<text x="160" y="115.1">6</text>
<text x="213.2" y="114.1">2</text>
<text x="213.7" y="115.9">3</text>
<text x="223" y="119.5">N</text>
<text x="226.2" y="117.6">1</text>
<text x="226.2" y="119.5">5</text>
<text x="226.2" y="115">6</text>
<text x="42.8" y="123.1">R?</text>
<text x="61.6" y="125.3">C?</text>
<text x="155.4" y="122.8">+U</text>
<text x="155.8" y="124.5">-U</text>
<text x="160" y="123.7">4</text>
<text x="160" y="121.9">7</text>
<text x="169.7" y="124.6">-15</text>
<text x="178.4" y="122.9">+15</text>
<text x="221.6" y="122.6">+U</text>
<text x="222" y="124.3">-U</text>
<text x="226.2" y="123.4">4</text>
<text x="226.2" y="121.7">7</text>
<text x="240.5" y="124.4">+15</text>
<text x="260.3" y="122.7">-15</text>
<text x="57.5" y="127.6">+55</text>
<text x="65.8" y="131.1">-55</text>
<text x="239.2" y="131.3">C</text>
<text x="256.6" y="131.3">C</text>
<text x="73.8" y="133.9">LT6090</text>
<text x="112.1" y="133.9">AD629</text>
<text x="133.2" y="133.8">GNDA</text>
<text x="167.8" y="133.8">C?</text>
<text x="176.6" y="134">C?</text>
<text x="65.5" y="141.4">C?</text>
<text x="73.8" y="141.7">C?</text>
<text x="87.3" y="138.1">-15</text>
<text x="119.7" y="138.1">+15</text>
<text x="215" y="142.2">3</text>
<text x="215.2" y="140.5">1</text>
<text x="218.5" y="143.1">S1</text>
<text x="218.5" y="141.4">E1</text>
<text x="222.3" y="141.3">SW</text>
<text x="227" y="141.9">D1</text>
<text x="231.4" y="141">2</text>
<text x="60" y="148.7">GNDA</text>
<text x="68.3" y="149">GNDA</text>
<text x="94.9" y="145.9">C?</text>
<text x="103.8" y="145.7">C?</text>
<text x="112.5" y="146.6">C?</text>
<text x="121.2" y="145.7">C?</text>
<text x="143" y="145.8">1</text>
<text x="153.7" y="148.4">8</text>
<text x="214.5" y="148.3">9</text>
<text x="215" y="144.2">8</text>
<text x="215" y="146">6</text>
<text x="217.9" y="149.1">E3</text>
<text x="218.5" y="145.1">E4</text>
<text x="218.5" y="146.9">S4</text>
<text x="226.8" y="146">D4</text>
<text x="231.4" y="149.3">10</text>
<text x="231.4" y="145.1">7</text>
<text x="89.7" y="153.8">GNDA</text>
<text x="98.3" y="153.8">GNDA</text>
<text x="107.1" y="153.8">GNDA</text>
<text x="115.8" y="153.8">GNDA</text>
<text x="141.9" y="151">14</text>
<text x="213.6" y="152.3">16</text>
<text x="214.1" y="154.1">14</text>
<text x="214.3" y="150">11</text>
<text x="217.9" y="153.2">E2</text>
<text x="218.5" y="155">S2</text>
<text x="218.5" y="150.9">S3</text>
<text x="226.8" y="154.3">D2</text>
<text x="226.8" y="150.2">D3</text>
<text x="231.4" y="153.4">15</text>
<text x="175.5" y="157.1">2</text>
<text x="176" y="158.8">3</text>
<text x="188.5" y="160.6">1</text>
<text x="188.5" y="157.9">6</text>
<text x="226.8" y="160.1">+U</text>
<text x="226.9" y="157.5">VL</text>
<text x="227.6" y="161.9">G</text>
<text x="231.4" y="159.2">13</text>
<text x="231.4" y="156.6">12</text>
<text x="231.4" y="161">5</text>
<text x="243.3" y="157.5">+5</text>
<text x="250.7" y="160.2">+15</text>
<text x="264.4" y="161.9">GNDA</text>
<text x="183.9" y="165.5">+U</text>
<text x="184.3" y="167.3">-U</text>
<text x="185.3" y="162.4">N</text>
<text x="188.5" y="162.5">5</text>
<text x="188.5" y="166.4">4</text>
<text x="188.5" y="164.6">7</text>
<text x="227.2" y="163.7">-U</text>
<text x="231.4" y="162.8">4</text>
<text x="258.9" y="163.7">-15</text>
<text x="199.5" y="170.6">+15</text>
<text x="189.4" y="178.1">C?</text>
<text x="198" y="178.1">C?</text>
<text x="209.5" y="174.2">-15</text>
<text x="232.9" y="178.1">C?</text>
<text x="241.6" y="178.1">C?</text>
<text x="250.3" y="178.1">C?</text>
<text x="165.9" y="181.4">GNDA</text>
<text x="192" y="189.1">GNDA</text>
<text x="200.7" y="189.1">GNDA</text>
<text x="235.5" y="189.1">GNDA</text>
<text x="244.2" y="189.1">GNDA</text>
<text x="252.9" y="189.1">GNDA</text>
</g>
<text font-size=".3" x="9.2" y="205.1">ALTIUM GOSTBOM2.0 KEV</text>
</svg>
